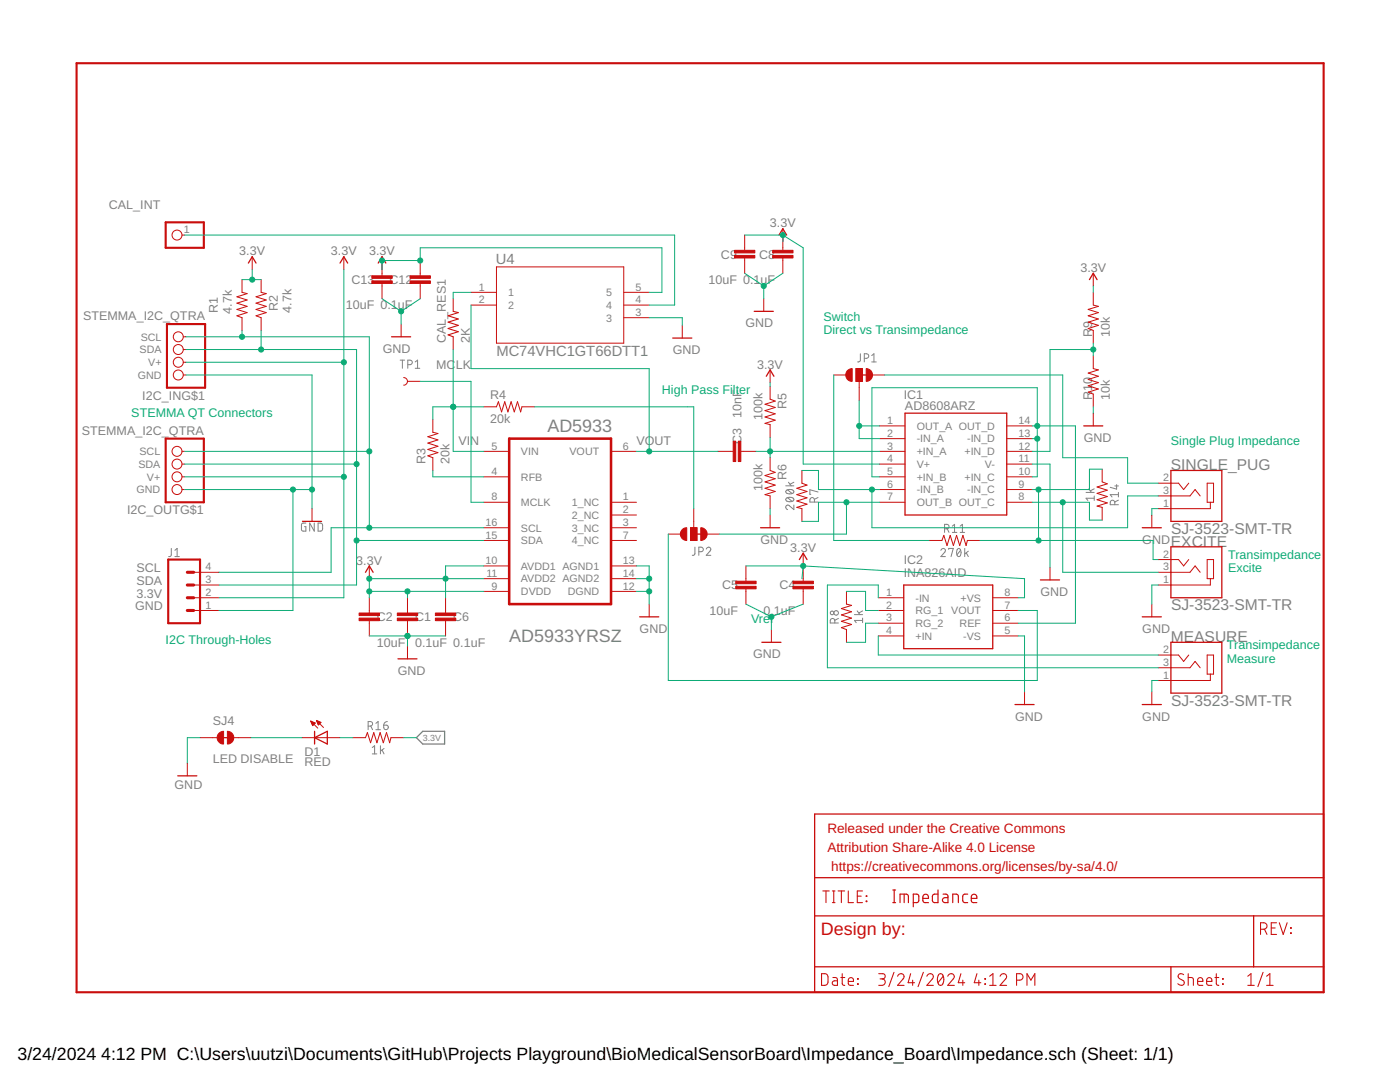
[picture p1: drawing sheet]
<svg xmlns="http://www.w3.org/2000/svg" width="279mm" height="216mm" viewBox="0 0 279 216" stroke-linecap="round" stroke-linejoin="round" font-family="sans-serif">
<g fill="none" stroke="#808080" stroke-width=".2">
<path d="M79.9 71.9h.9M80.3 71.9v1.6M81.4 72.8h.4a.46 .46 0 0 0 .5-.5 .46 .46 0 0 0-.5-.4h-.4v1.6M82.9 72.2l.4-.3v1.6M82.9 73.5h.9M171.7 70.6v1.4l-.5 .2M172.5 71.5h.4a.46 .46 0 0 0 .5-.5 .46 .46 0 0 0-.5-.4h-.4v1.6M174 72.2h.9M174 71l.4-.4v1.6M156.8 96.9h1.6M156.9 99.4a1 1 0 0 1 1.5 .3 .97 .97 0 0 1-1.6 0zM156.9 97.9a.98 .98 0 0 1 1.5 .2 .97 .97 0 0 1-1.6 0z"/>
<path d="M157.2 99.3l.9 .7M157.2 97.7l.9 .8M157.4 96.2l.5 .7M158.4 96.2l-.7 .4M163.3 98.2l-1.7-.5v.9h.2M163.3 99.3l-.8 .3M216.7 98.3h1.7M217.3 97.5l.5 .8M218.4 99.4h-1.7l.4 .5M218.4 99v.9M218.4 97.5l-.8 .4M222.5 97h.7"/>
<path d="M222.8 96.7v.9l-1.2-.4M223.2 99.8l-.7 .4M223.2 98.7h-1.6l.3 .5M223.2 98.3v.9M34.2 109.4v1.4l-.2 .2-.3 .1M34.9 111.1h.9M34.9 109.8l.4-.4v1.7M61 104.4h-.6l-.2 .2v1l.2 .4h.6v-.9h-.2M62.7 104.4v1.6l-.9-1.6v1.6M63.5 104.4h.6l.2 .2 .1 .9-.3 .5h-.6zM138.7 109.2v1.4l-.2 .2h-.3M139.5 110.1h.4a.46 .46 0 0 0 .5-.5 .46 .46 0 0 0-.5-.4h-.4v1.6"/>
<path d="M140.9 109.6a.45 .45 0 0 1 .7-.4 .45 .45 0 0 1 .1 .7l-.8 .9h1M158.4 100.8v.9l-.9-.8a.44 .44 0 0 0-.7 .2 .44 .44 0 0 0 .4 .6M162.5 100.2v-.5a.46 .46 0 0 0-.4-.4 .46 .46 0 0 0-.5 .4v.5h1.7M187.8 109.8a.45 .45 0 0 1 .6-.3 .45 .45 0 0 1 .2 .7l-.8 .9h.9M188.5 105.5h.5a.44 .44 0 0 0 .4-.4 .44 .44 0 0 0-.4-.5h-.5v1.6M189 105.5l.4 .7M189.3 109.6v-.2h.9l-.4 1.7M190.1 105l.4-.4v1.6M190.1 106.2h.9M191.1 109.6l.2-.2a.95 .95 0 0 1 0 1.7 1.02 1.02 0 0 1-.2-1.5zM191.6 106.2h.9M191.6 105l.5-.4v1.6"/>
<path d="M191.7 109.8l-.7 .9M192.5 109.4v1.7M192.8 110.3l.5 .8M193.3 110l-.8 .5M222.5 100.7v-.4a.46 .46 0 0 0-.5-.5 .46 .46 0 0 0-.4 .5v.4h1.6M166.6 124.3v-.5a.46 .46 0 0 0-.5-.4 .46 .46 0 0 0-.4 .4v.5h1.6M167.3 123.4l-.7 .4M170.5 122.6h1.6M171.1 121.9l.5 .7M172.1 123.8h-1.6l.4 .4M172.1 123.3v.9M172.1 121.9l-.7 .4"/>
<path d="M73.5 144.9h.4a.46 .46 0 0 0 .5-.5 .46 .46 0 0 0-.5-.4h-.4v1.6M74 144.9l.4 .7M74.3 149.2l.5-.4v1.6M74.3 150.4h.9M75 144.3l.5-.3v1.6M75 145.6h.9M75.9 148.8v1.6M76.2 149.6l.4 .8M76.6 144.7h.5a.45 .45 0 0 1 .4 .5 .45 .45 0 0 1-.5 .4 .45 .45 0 0 1-.4-.5zM76.6 149.4l-.7 .5M77.3 144l-.6 .3-.1 .4"/>
<circle cx="166.1" cy="122.3" r=".36"/>
<circle cx="166.9" cy="122.3" r=".45"/>
</g>
<path d="M83.1 147.2l1.3-1.3h4.3v2.6h-4.3z" fill="none" stroke="#808080" stroke-width=".25"/>
<path d="M101.6 87.5h20.3v33h-20.3z" fill="none" stroke="#c90d0c" stroke-width=".51"/>
<g fill="none" stroke="#c90d0c" stroke-width=".2">
<path d="M36.3 46.9h.6M48.3 55.8v2.5l1 .3-2 .6 2 .7-2 .6 2 .6-2 .6 2 .7-2 .6 1 .4v2.5M50.3 51.2v2.6M52.1 55.8v2.5l1 .3-2 .6 2 .7-2 .6 2 .6-2 .6 2 .7-2 .6 1 .4v2.5M68.6 51.2v2.6M76.2 51.2v3.8M76.2 56.6v3M83.9 52v3M83.9 56.6v3M90.4 59.6v2.5M94 58.3h5.1M99.1 53.3h25.4v15.2h-25.4z"/>
<path d="M124.5 58.3h5.1M148.6 46.9v3.1M148.6 51.5v3M152.4 59.6v2.5M156.2 45.6v4.4M156.2 51.5v3M218.2 58.3v2.6l1 .2-2 .6 2 .7-2 .6 2 .6-2 .7 2 .6-2 .7 1 .3v2.6M218.2 54.5v2.6M36.6 74.8h.5M36.6 72.3h.5M36.6 69.7h.5M36.6 67.2h.5"/>
<path d="M80.1 64.7v2.5M80.6 75.3a.76 .76 0 0 1 .7 .8 .76 .76 0 0 1-.7 .8M81.3 76.1h2.6M90.4 67.2v2.5M94 60.9h5.1M124.5 60.9h5.1M124.5 63.4h5.1M136.2 64.9v2.6M153.7 77.1v2.6l1 .3-2 .7 2 .6-2 .6 2 .7-2 .6 2 .6-2 .7 1 .2v2.6M153.7 73.8v2.5M166.4 74.8h2.5M170.8 73.6h1.3v2.5h-1.3z"/>
<path d="M171.5 76.1v3.8M174 74.8h2.6M218.2 71v2.6l1 .2-2 .6 2 .7-2 .6 2 .6-2 .7 2 .6-2 .7 1 .3v2.6M36.3 95.1h.6M36.3 90.1h.6M36.3 97.7h.6M36.3 92.6h.6M86.4 83.7v2.6l1 .2-2 .6 2 .7-2 .6 2 .6-2 .7 2 .6-2 .7 1 .3v2.6M96.5 90.1h5.1M96.5 95.1h5.1M96.5 81.2h2.6l.4-1 .6 2 .6-2 .7 2 .6-2 .6 2 .7-2 .6 2 .3-1h2.5M101.6 95.1v.1"/>
<path d="M127 90.1h-5M143.3 90.1h3M147.8 90.1h3.1M153.7 91.3v2.6l1 .4-2 .6 2 .6-2 .7 2 .6-2 .6 2 .7-2 .6 1 .3v2.5M160 93.9v2.5l1.1 .4-2.1 .6 2.1 .7-2.1 .6 2.1 .6-2.1 .7 2.1 .6-2.1 .6 1 .3v2.5M175.5 95.1h5.1M175.5 90.1h5.1M175.5 97.7h5.1M175.5 92.6h5.1M175.5 85h5.1M175.5 87.5h5.1M200.9 95.1h5.1"/>
<path d="M200.9 90.1h5.1M200.9 97.7h5.1M200.9 92.6h5.1M200.9 85h5.1M200.9 87.5h5.1M218.2 82.4v2.6M220 93.6v2.6l1 .3-2.1 .7 2.1 .6-2.1 .6 2.1 .7-2.1 .6 2.1 .7-2.1 .6 1.1 .2v2.6M231.1 96.4h4.1l1 1.3 1-1.3M231.1 99h6.4l1-1.3 1 1.3M240.9 96.4h1.3v3.8h-1.3zM38.7 116.7h5M38.7 114.2h5"/>
<path d="M38.7 119.3h5M62.3 101.5v2.5M73.7 112.9v2.6M73.7 119.3v3M81.3 119.3v3M88.9 119.3v3M96.5 118h5.1M96.5 112.9h5.1M96.5 115.5h5.1M96.5 100.2h5.1M96.5 105.3h5.1M96.5 107.8h5.1"/>
<path d="M101.6 100.2h.1M101.6 107.8v.1M101.6 105.3h.1M121.9 100.2h.1M121.9 102.8h.1M121.9 105.3h.1M121.9 107.8l.1 .1M121.9 100.2h5.1M121.9 102.8h5.1M121.9 105.3h5.1M121.9 107.8h5.1M127 118h-5"/>
<path d="M127 112.9h-5M127 115.5h-5M133.4 106.6h2.5M137.8 105.3h1.3v2.5h-1.3zM138.5 101.5v3.8M141 106.6h2.5M148.9 112.9v3.1M148.9 117.5v3M153.7 102.8v2.5M160.3 110.4v5.6M160.3 117.5v3M168.9 118v2.5l1 .3-2 .6 2 .7-2 .6 2 .6-2 .7 2 .6-2 .6 1 .4v2.6"/>
<path d="M175.3 119.3h5.1M175.5 100.2h5.1M185.4 107.8h2.6l.4-1 .6 2.1 .6-2.1 .7 2.1 .6-2.1 .6 2.1 .7-2.1 .6 2.1 .3-1.1h2.5M198.1 119.3h5.1M200.9 100.2h5.1M209.5 113.2v2.5M229.9 102.8v2.5M231.1 111.7h4.1l1 1.2 1-1.2M231.1 114.2h6.4l1-1.3 1 1.3M240.9 111.7h1.3v3.8h-1.3zM241.6 100.2v1.3h-10.5M241.6 115.5v1.2h-10.5"/>
<path d="M38.7 121.8h5M73.7 123.8v3.1M81.3 123.8v3.1M81.3 128.9v2.6M88.9 123.8v3.1M129.6 120.5v2.6M153.9 125.6v2.6M175.3 121.8h5.1M175.3 124.4h5.1M175.3 126.9h5.1M198.1 121.8h5.1M198.1 124.4h5.1"/>
<path d="M198.1 126.9h5.1M204.5 138v2.6M229.9 120.5v2.6M229.9 138v2.6M231.1 130.7h4.1l1 1.3 1-1.3M231.1 133.2h6.4l1-1.2 1 1.2M240.9 130.7h1.3v3.8h-1.3zM241.6 134.5v1.3h-10.5M37.4 152.3v2.5M39.9 147.2h3.4M46.7 147.2h3.4M60.2 147.2h7.7"/>
<path d="M62 143.9l1.4 1.4M62 143.9l.9 .4-.5 .5M62 143.9l.4 .9M62 143.9h.1M62.1 144.1h.3M62.1 144.2h.6M62.2 144.3h.7M62.2 144.4h.6M62.3 144.5h.3M62.3 144.7h.2M62.4 144.8h.1M63.2 143.8l1.4 1.4"/>
<path d="M63.2 143.8l.9 .3-.6 .6zM63.2 143.8h.1M63.2 143.9h.3M63.3 144.1h.5M63.3 144.2h.7M63.4 144.3h.5M63.4 144.4h.4M63.5 144.5h.1M70.4 147.2h2.5l.4-1 .7 2 .6-2 .6 2 .7-2 .6 2 .6-2 .7 2 .2-1h2.6"/>
<circle cx="35.3" cy="46.9" r=".99"/>
<circle cx="35.6" cy="74.8" r=".99"/>
<circle cx="35.6" cy="69.7" r=".99"/>
<circle cx="35.6" cy="67.2" r=".99"/>
<circle cx="35.6" cy="72.3" r=".99"/>
<circle cx="35.3" cy="90.1" r=".99"/>
<circle cx="35.3" cy="97.7" r=".99"/>
<circle cx="35.3" cy="95.1" r=".99"/>
<circle cx="35.3" cy="92.6" r=".99"/>
</g>
<g fill="#c90d0c" stroke="#c90d0c" stroke-width=".2">
<path d="M79.3 123.3h4.1v.5h-4.1z"/>
<path d="M79.3 122.3h4.1v.5h-4.1z"/>
<path d="M71.7 123.3h4v.5h-4z"/>
<path d="M71.7 122.3h4v.5h-4z"/>
<path d="M147.3 88h.5v4.1h-.5z"/>
<path d="M146.3 88h.5v4.1h-.5z"/>
<path d="M158.3 117h4v.5h-4z"/>
<path d="M158.3 116h4v.5h-4z"/>
<path d="M146.8 117h4.1v.5h-4.1z"/>
<path d="M146.8 116h4.1v.5h-4.1z"/>
<path d="M154.2 51h4.1v.5h-4.1z"/>
<path d="M154.2 50h4.1v.5h-4.1z"/>
<path d="M146.6 51h4v.5h-4z"/>
<path d="M146.6 50h4v.5h-4z"/>
<path d="M81.8 56h4.1v.6h-4.1z"/>
<path d="M81.8 55h4.1v.5h-4.1z"/>
<path d="M74.2 56h4.1v.6h-4.1z"/>
<path d="M74.2 55h4.1v.5h-4.1z"/>
<path d="M170.8 73.6h1.3v2.5h-1.3z"/>
<path d="M137.8 105.3h1.3v2.5h-1.3z"/>
<path d="M86.9 123.3h4.1v.5h-4.1z"/>
<path d="M86.9 122.3h4.1v.5h-4.1z"/>
</g>
<g fill="none" stroke="#c90d0c" stroke-width=".25">
<path d="M49.6 52.5l.7-1.3 .8 1.3M67.9 52.5l.7-1.3 .8 1.3M75.5 52.5l.7-1.3 .8 1.3M155.5 46.9l.7-1.3 .8 1.3M217.4 55.8l.8-1.3 .7 1.3M78.1 67.2h3.9M134.3 67.5h3.8M150.5 62.1h3.8M152.9 75.1l.8-1.3 .8 1.3M171.5 74.8h2.5M180.6 82.4h20.3v20.4h-20.3zM216.3 85h3.8"/>
<path d="M233.7 93.9h10.1v10.1h-10.1zM60.4 104h3.8M72.9 114.2l.8-1.3 .8 1.3M138.5 106.6h2.5M151.8 105.3h3.8M159.5 111.7l.8-1.3 .8 1.3M180.4 116.7h17.7v12.7h-17.7zM207.6 115.7h3.9M228 105.3h3.8M233.7 109.1h10.1v10.2h-10.1zM79.4 131.5h3.8M127.7 123.1h3.8"/>
<path d="M152 128.2h3.9M228 123.1h3.8M233.7 128.2h10.1v10.1h-10.1zM35.5 154.8h3.8M44.2 147.2h1.8M62.8 147.2l2.5-1.3v2.6zM62.8 145.9v2.6M202.6 140.6h3.8M228 140.6h3.8M162.6 162.4h101.6v35.6h-101.6zM162.6 175.1h101.6M162.6 182.8h101.6"/>
<path d="M162.6 192.9h101.6M233.7 192.9v5.1M250.2 182.8v10.1"/>
</g>
<g fill="none" stroke="#c90d0c" stroke-width=".21">
<path d="M90.4 62.1l1.1 .3-2.1 .6 2.1 .6-2.1 .7 2.1 .6-2.1 .7 2.1 .6-2.1 .6 1 .4M164.2 177.8h1.3M164.8 177.8v2.3M166.1 177.8h.5M166.4 177.8v2.3M167.3 177.8h1.3M167.9 177.8v2.3M169.3 177.8v2.3h1M171.1 178.8h.8M172.1 177.8h-1v2.3h1M172.9 178.8l.1 .1zM172.9 179.8l.1 .1z"/>
<path d="M164 194.3h.8l.4 .4v1.5l-.4 .4h-.8zM166.1 180.1h.5M166.2 195.1h.7l.2 .4v1.1h-.6a.46 .46 0 0 1-.4-.4 .46 .46 0 0 1 .4-.5h.6M167.8 195.1h.8M168.1 194.3v2.1l.5 .2M169.3 195.8h1a.54 .54 0 0 0-.3-.7 .54 .54 0 0 0-.7 .5l.1 .9 .9 .1M171.1 195.3l.2 .1zM171.1 196.3l.2 .1zM175.4 194.3h.7a.52 .52 0 0 1 .6 .5 .52 .52 0 0 1-.6 .5h-.5M176 195.3a.65 .65 0 0 1 .7 .7 .65 .65 0 0 1-.7 .6h-.6M178.4 194l-1 2.9M179.1 194.8a.64 .64 0 0 1 .9-.5 .64 .64 0 0 1 .2 1l-1.1 1.3h1.3"/>
<path d="M181.7 194.3l-.5 1.8h1.3M182.1 195.6v1M184.3 194l-1.1 2.9M185 194.8a.64 .64 0 0 1 .9-.5 .64 .64 0 0 1 .2 1l-1.1 1.3h1.3M187.3 194.5a.55 .55 0 0 1 .6-.2 .55 .55 0 0 1 .4 .6 1.32 1.32 0 0 1-.6 1.7 1.44 1.44 0 0 1-.4-2.1zM188.2 194.8l-1 1.3M189.1 194.8a.64 .64 0 0 1 1-.5 .64 .64 0 0 1 .1 1l-1.1 1.3h1.4M191.8 194.3l-.6 1.8h1.3M192.2 195.6v1M195 194.3l-.6 1.8h1.3M195.3 195.6v1M196.6 196.3l.1 .1z"/>
<path d="M196.6 195.3l.1 .1zM197.5 196.6h1.3M197.5 194.8l.7-.5v2.3M199.6 194.8a.65 .65 0 0 1 .9-.5 .65 .65 0 0 1 .2 1l-1.1 1.3h1.3M202.9 195.6h.6a.65 .65 0 0 0 .7-.7 .65 .65 0 0 0-.7-.6h-.6v2.3M205 196.6v-2.3l.7 1.3 .8-1.3v2.3M236.2 194.5a.58 .58 0 0 0-.9-.1 .58 .58 0 0 0 .1 .9l.7 .3a.54 .54 0 0 1 .2 .8 .54 .54 0 0 1-.8 .2l-.4-.3M237.1 195.1h.7l.3 .2 .1 1.3M237.1 194.3v2.3M239 195.8h1.1a.54 .54 0 0 0-.4-.7 .54 .54 0 0 0-.7 .5l.1 .9 1 .1M240.8 195.8h1.1a.54 .54 0 0 0-.4-.7 .54 .54 0 0 0-.7 .5l.1 .9 1 .1M242.5 195.1h.7"/>
<path d="M242.7 194.3l.1 2.1 .4 .2M244 196.3l.1 .1zM244 195.3l.1 .1zM249 196.6h1.3M249 194.8l.7-.5v2.3M251.6 185.4h.6a.65 .65 0 0 0 .7-.6 .65 .65 0 0 0-.7-.7h-.6v2.4M252.1 194l-1.1 2.9M252.3 185.4l.6 1.1M252.8 196.6h1.3M252.8 194.8l.6-.5v2.3M253.7 185.2h.8M254.8 184.1h-1.1v2.4h1.1"/>
<path d="M255.3 184.1l.8 2.4 .8-2.4M257.6 185.1l.1 .1zM257.6 186.1l.1 .2z"/>
</g>
<path d="M15.3 12.6h248.9v185.4h-248.9zM33.1 44.4h7.6v5h-7.6zM33.3 64.7h7.6v12.7h-7.6zM33.1 87.5h7.6v12.7h-7.6zM33.6 111.7h6.3v12.7h-6.3z" fill="none" stroke="#c90d0c" stroke-width=".42"/>
<path d="M37.4 116.7h1.3M37.4 119.3h1.3M37.4 114.2h1.3M37.4 121.8h1.3" fill="none" stroke="#c90d0c" stroke-width=".61"/>
<g fill="#c90d0c" stroke="#c90d0c" stroke-width=".2">
<path d="M45.4 145.9a1.26 1.26 0 0 1 1.3 1.3h-1.3z" fill-rule="evenodd"/>
<path d="M45.4 147.2h1.3a1.23 1.23 0 0 1-1.3 1.3z" fill-rule="evenodd"/>
<path d="M43.7 146.3l.5-.3 .4-.1v2.6a1.26 1.26 0 0 1-1.2-.8 1.26 1.26 0 0 1 .3-1.4z" fill-rule="evenodd"/>
<path d="M172.9 73.6a1.27 1.27 0 0 1 1.2 1.2 1.27 1.27 0 0 1-1.2 1.3z" fill-rule="evenodd"/>
<path d="M169.1 74l.5-.4h.5v2.5a1.27 1.27 0 0 1-1.2-.7 1.27 1.27 0 0 1 .2-1.4z" fill-rule="evenodd"/>
<path d="M139.8 105.3a1.27 1.27 0 0 1 1.3 1.3 1.27 1.27 0 0 1-1.3 1.2z" fill-rule="evenodd"/>
<path d="M136.1 105.7l.5-.3 .5-.1v2.5a1.27 1.27 0 0 1-1.2-.7 1.27 1.27 0 0 1 .2-1.4z" fill-rule="evenodd"/>
</g>
<path d="M178.2 177.6h.5M178.5 177.6v2.5M180.4 178.4v1.7M184.2 179.3h1.1a.59 .59 0 0 0-.4-.9 .59 .59 0 0 0-.7 .6l.1 1 1 .1M187.2 177.6v2.5l-1-.1-.1-.3 .1-1.2 1-.1M188.2 178.4l.7 .1 .3 .2v1.4h-.6a.5 .5 0 0 1-.5-.5 .5 .5 0 0 1 .5-.5h.6M193.1 178.4l-.7 .1-.3 .3 .2 1.2 .8 .1M193.8 179.3h1.1a.58 .58 0 0 0-.3-.9 .58 .58 0 0 0-.8 .6l.2 1 .9 .1M178.2 180.1h.5M179.6 180.1v-1.7h1.3l.3 .1 .1 .3v1.3M182.3 180.1l1-.1 .1-.3-.1-1.2-1-.1v2.5M190.1 180.1v-1.7l.9 .1 .2 .2 .1 1.4" fill="none" stroke="#c90d0c" stroke-width=".23"/>
<g fill="none" stroke="#0dab76" stroke-width=".2">
<path d="M36.9 46.9h97.7v14h-5M48.3 55.8h3.8M50.3 53.8v2M68.6 53.8v65.5h-24.9M76.2 59.6l3.9 2.5M76.2 53.8v-1.8h7.7v-2.6h48.2v8.9h-2.5M83.9 59.6l-3.8 2.5M94 58.3h-3.6v1.3M148.6 54.5l3.8 2.6M148.6 46.9h7.6M152.4 57.1v2.5M156.2 54.5l-3.8 2.6"/>
<path d="M156.2 46.9l4.1 2.5v43.2h15.2M156.2 46.9v1.3M218.2 57.1v1.2M37.1 69.7h34.1v47h-27.5M37.1 74.8h25.2v26.7M37.1 67.2h36.6v38.1M37.1 72.3h31.5M48.3 65.9v1.3M52.1 65.9v3.8M80.1 62.1v2.6M83.9 76.1h10.1v24.1h2.5M90.4 69.7v20.4h6.1"/>
<path d="M94 60.9v12.7h35.6v16.5M129.6 63.4h6.6v1.5M153.7 76.3v.8M166.4 74.8v33h19M171.5 79.9v7.6h4M176.6 74.8h35.5v16.5h12.9v5.1h6.1M218.2 69.7h-8.7v20.4h-3.5M218.2 68.5v2.5M36.9 95.1h31.7M36.9 90.1h36.8M36.9 97.7h25.4M36.9 92.6h34.3"/>
<path d="M58.5 97.7v24.1h-14.8M86.4 93.9v1.2h10.1M96.5 81.2h-10.1v2.5M106.7 81.2h31.8v20.3M127 90.1h16.3M150.9 90.1h24.6M153.7 87.3v4M160 93.9h3.3v3.8h12.2M171.5 85h4M174 97.7v7.6h51v-6.3h6.1M175.5 95.1h-1.5v-17.7h33v17.7h-1M206 92.6h3.5v20.6"/>
<path d="M206 87.5h1M206 85h8.6v39.4h-11.4M207.3 97.7v10.1M218.2 81.2v1.2M220 93.6h-2.6v4.1h-11.4M71.2 107.8h25.3M73.7 118h22.8M81.3 118v1.3M96.5 112.9h-7.6v6.4M96.5 115.5h-22.8v3.8M96.5 105.3h-30.4v8.9h-22.4M127 112.9h2.6v7.6"/>
<path d="M127 115.5h2.6M127 118h2.6M133.4 106.6v29.2h73.6v-14h-3.8M148.9 112.9h11.4M153.7 101.5v1.3M160.3 112.9l44.2 2.6v3.8h-1.3M160.3 112.9l-.3 2.6M168.9 118h3.8v3.8h2.6M168.9 100.2v6.4h-25.4M175.3 119.3v-2.6h-10.2v16.5h66M175.5 100.2h-12.2v3.8h-3.3M195.6 107.8h34.5v3.9h1"/>
<path d="M206 100.2h11.4v3.6h2.6M212.1 100.2v14h19M231.1 101.5h-1.2v1.3M231.1 116.7h-1.2v3.8M73.7 126.9h15.2M81.3 126.9v2M148.9 120.5l5 2.6M153.9 123.1v2.5M160.3 120.5l-6.4 2.6M175.3 126.9v3.8h55.8M175.3 124.4h-2.6v3.8h-3.8M203.2 126.9h1.3v11.1"/>
<path d="M231.1 135.8h-1.2v2.2M39.9 147.2h-2.5v5.1M50.1 147.2h10.1M67.9 147.2h2.5M80.6 147.2h2.5"/>
</g>
<g fill="#0dab76" stroke="#0dab76" stroke-width=".2">
<circle cx="90.4" cy="81.2" r=".51"/>
<circle cx="129.6" cy="90.1" r=".51"/>
<circle cx="81.3" cy="126.9" r=".51"/>
<circle cx="129.6" cy="115.5" r=".51"/>
<circle cx="129.6" cy="118" r=".51"/>
<circle cx="153.9" cy="123.1" r=".51"/>
<circle cx="152.4" cy="57.1" r=".51"/>
<circle cx="62.3" cy="97.7" r=".51"/>
<circle cx="58.5" cy="97.7" r=".51"/>
<circle cx="80.1" cy="62.1" r=".51"/>
<circle cx="88.9" cy="115.5" r=".51"/>
<circle cx="73.7" cy="115.5" r=".51"/>
<circle cx="81.3" cy="118" r=".51"/>
<circle cx="73.7" cy="118" r=".51"/>
<circle cx="160.3" cy="112.9" r=".51"/>
<circle cx="156.2" cy="46.9" r=".51"/>
<circle cx="68.6" cy="72.3" r=".51"/>
<circle cx="68.6" cy="95.1" r=".51"/>
<circle cx="50.3" cy="55.8" r=".51"/>
<circle cx="83.9" cy="52" r=".51"/>
<circle cx="76.2" cy="52" r=".51"/>
<circle cx="218.2" cy="69.7" r=".51"/>
<circle cx="73.7" cy="90.1" r=".51"/>
<circle cx="73.7" cy="105.3" r=".51"/>
<circle cx="48.3" cy="67.2" r=".51"/>
<circle cx="71.2" cy="92.6" r=".51"/>
<circle cx="71.2" cy="107.8" r=".51"/>
<circle cx="52.1" cy="69.7" r=".51"/>
<circle cx="153.7" cy="90.1" r=".51"/>
<circle cx="171.5" cy="85" r=".51"/>
<circle cx="174" cy="97.7" r=".51"/>
<circle cx="207" cy="87.5" r=".51"/>
<circle cx="207" cy="85" r=".51"/>
<circle cx="212.1" cy="100.2" r=".51"/>
<circle cx="207.3" cy="97.7" r=".51"/>
<circle cx="207.3" cy="107.8" r=".51"/>
<circle cx="168.9" cy="100.2" r=".51"/>
</g>
<g font-size="3.6" fill="#808080">
<text x="109.2" y="86.3">AD5933</text>
<text x="101.6" y="128.2">AD5933YRSZ</text>
</g>
<text font-size="3.6" fill="#c90d0c" x="163.8" y="186.6">Design by:</text>
<g font-size="3.5">
<text x="3.5" y="211.4">3/24/2024</text>
<text x="20.2" y="211.4">4:12 PM C:\Users\uutzi\Documents\GitHub\Projects Playground\BioMedicalSensorBoard\Impedance_Board\Impedance.sch (Sheet: 1/1)</text>
</g>
<g font-size="3.1" fill="#808080">
<text x="233.7" y="93.9">SINGLE_PUG</text>
<text x="233.7" y="106.5">SJ-3523-SMT-TR</text>
<text x="233.7" y="109.1">EXCITE</text>
<text x="233.7" y="121.8">SJ-3523-SMT-TR</text>
<text x="233.7" y="128.2">MEASURE</text>
<text x="233.7" y="140.8">SJ-3523-SMT-TR</text>
</g>
<g font-size="2.9" fill="#808080">
<text x="98.9" y="52.8">U4</text>
<text x="99.1" y="71">MC74VHC1GT66DTT1</text>
</g>
<g font-size="2.7" fill="#c90d0c">
<text x="165.1" y="166.2">Released under the Creative Commons</text>
<text x="165.1" y="170.1">Attribution Share-Alike 4.0 License</text>
<text x="165.9" y="173.9">https://creativecommons.org/licenses/by-sa/4.0/</text>
</g>
<g font-size="2.5" fill="#808080">
<text x="21.7" y="41.7">CAL_INT</text>
<text x="153.6" y="45.4">3.3V</text>
<text x="47.7" y="51">3.3V</text>
<text x="66" y="51">3.3V</text>
<text x="73.7" y="51">3.3V</text>
<text x="143.9" y="51.6">C9</text>
<text x="151.5" y="51.6">C8</text>
<text x="70.1" y="56.7">C13</text>
<text x="77.7" y="56.7">C12</text>
<text x="141.4" y="56.7">10uF 0.1uF</text>
<text x="215.6" y="54.3">3.3V</text>
<text x="16.6" y="63.9">STEMMA_I2C_QTRA</text>
<text x="43.5" y="62.4" transform="rotate(-90 43.5 62.4)">R1</text>
<text x="46.3" y="62.6" transform="rotate(-90 46.3 62.6)">4.7k</text>
<text x="55.4" y="62.1" transform="rotate(-90 55.4 62.1)">R2</text>
<text x="58.2" y="62.4" transform="rotate(-90 58.2 62.4)">4.7k</text>
<text x="69" y="61.8">10uF 0.1uF</text>
<text x="148.8" y="65.3">GND</text>
<text x="76.4" y="70.4">GND</text>
<text x="89" y="68.5" transform="rotate(-90 89 68.5)">CAL_RES1</text>
<text x="93.8" y="68.5" transform="rotate(-90 93.8 68.5)">2K</text>
<text x="134.3" y="70.6">GND</text>
<text x="218" y="67.2" transform="rotate(-90 218 67.2)">R9</text>
<text x="221.5" y="67.2" transform="rotate(-90 221.5 67.2)">10k</text>
<text x="87.1" y="73.6">MC</text>
<text x="90.9" y="73.6">LK</text>
<text x="151.1" y="73.6">3.3V</text>
<text x="28.4" y="79.8">I2C_ING$1</text>
<text x="97.8" y="79.7">R4</text>
<text x="148" y="83.5" transform="rotate(-90 148 83.5)">10nF</text>
<text x="152.2" y="83.8" transform="rotate(-90 152.2 83.8)">100k</text>
<text x="157" y="81.6" transform="rotate(-90 157 81.6)">R5</text>
<text x="180.4" y="79.5">IC1</text>
<text x="180.6" y="81.8">AD8608ARZ</text>
<text x="218" y="79.9" transform="rotate(-90 218 79.9)">R10</text>
<text x="221.5" y="79.9" transform="rotate(-90 221.5 79.9)">10k</text>
<text x="16.3" y="86.8">STEMMA_I2C_QTRA</text>
<text x="91.5" y="88.8">VIN</text>
<text x="97.8" y="84.5">20k</text>
<text x="127" y="88.8">VOUT</text>
<text x="148" y="88.5" transform="rotate(-90 148 88.5)">C3</text>
<text x="216.3" y="88.2">GND</text>
<text x="84.9" y="92.6" transform="rotate(-90 84.9 92.6)">R3</text>
<text x="89.7" y="92.6" transform="rotate(-90 89.7 92.6)">20k</text>
<text x="157" y="95.8" transform="rotate(-90 157 95.8)">R6</text>
<text x="152.2" y="98" transform="rotate(-90 152.2 98)">100k</text>
<text x="25.4" y="102.6">I2C_OUTG$1</text>
<text x="71.1" y="112.7">3.3V</text>
<text x="151.8" y="108.5">GND</text>
<text x="157.7" y="110.1">3.3V</text>
<text x="180.4" y="112.5">IC2</text>
<text x="228" y="108.5">GND</text>
<text x="27.2" y="119.3">3.3V</text>
<text x="27.2" y="114.2">SCL</text>
<text x="27.2" y="116.7">SDA</text>
<text x="144.1" y="117.6">C5</text>
<text x="155.6" y="117.6">C4</text>
<text x="180.4" y="115.1">INA826AID</text>
<text x="207.7" y="118.9">GND</text>
<text x="27" y="121.8">GND</text>
<text x="75.2" y="124">C2</text>
<text x="82.8" y="124">C1</text>
<text x="90.5" y="124">C6</text>
<text x="141.6" y="122.7">10uF</text>
<text x="152.4" y="122.7">0.1uF</text>
<text x="75.2" y="129">10uF</text>
<text x="82.8" y="129">0.1uF 0.1uF</text>
<text x="127.7" y="126.3">GND</text>
<text x="150.3" y="131.3">GND</text>
<text x="228" y="126.3">GND</text>
<text x="79.4" y="134.6">GND</text>
<text x="202.6" y="143.8">GND</text>
<text x="228" y="143.8">GND</text>
<text x="42.5" y="144.7">SJ4</text>
<text x="42.5" y="152.3">LED DISABLE</text>
<text x="60.7" y="152.9">RED</text>
<text x="60.7" y="150.8">D1</text>
<text x="34.8" y="157.4">GND</text>
</g>
<g font-size="2.5" fill="#0dab76">
<text x="164.4" y="64">Switch</text>
<text x="164.4" y="66.7">Direct vs Transimpedance</text>
<text x="26.2" y="83.2">STEMMA QT Connectors</text>
<text x="132.1" y="78.6">High Pass Filter</text>
<text x="233.7" y="88.8">Single Plug Impedance</text>
<text x="245.1" y="111.5">Transimpedance</text>
<text x="245.1" y="114.2">Excite</text>
<text x="149.9" y="124.3">Vref</text>
<text x="33.1" y="128.4">I2C Through-Holes</text>
<text x="244.9" y="129.6">Transimpedance</text>
<text x="244.9" y="132.2">Measure</text>
</g>
<g font-size="2.1" fill="#808080">
<text x="36.7" y="46.5">1</text>
<text x="95.6" y="58">1</text>
<text x="101.4" y="59.1">1</text>
<text x="121" y="59.1">5</text>
<text x="126.8" y="58">5</text>
<text x="95.6" y="60.5">2</text>
<text x="101.4" y="61.6">2</text>
<text x="121" y="64.2">3</text>
<text x="121" y="61.6">4</text>
<text x="126.8" y="63">3</text>
<text x="126.8" y="60.5">4</text>
<text x="27.9" y="70.5">SDA</text>
<text x="28.1" y="68">SCL</text>
<text x="27.5" y="75.6">GND</text>
<text x="29.6" y="73.1">V+</text>
<text x="98.1" y="89.7">5</text>
<text x="124.3" y="89.7">6</text>
<text x="177.1" y="84.6">1</text>
<text x="177.1" y="87.2">2</text>
<text x="177.1" y="89.7">3</text>
<text x="182.9" y="85.7">OUT_A OUT_D</text>
<text x="182.9" y="88.3">-IN_A</text>
<text x="193" y="88.3">-IN_D</text>
<text x="203.3" y="84.6">14</text>
<text x="203.3" y="87.2">13</text>
<text x="203.3" y="89.7">12</text>
<text x="27.6" y="93.4">SDA</text>
<text x="27.8" y="90.8">SCL</text>
<text x="29.3" y="95.9">V+</text>
<text x="98.1" y="94.8">4</text>
<text x="104" y="95.9">RFB</text>
<text x="104" y="90.8">VIN</text>
<text x="113.7" y="90.8">VOUT</text>
<text x="177.1" y="92.3">4</text>
<text x="177.1" y="94.8">5</text>
<text x="182.9" y="90.8">+IN_A</text>
<text x="182.9" y="93.4">V+</text>
<text x="182.9" y="95.9">+IN_B</text>
<text x="192.5" y="90.8">+IN_D</text>
<text x="192.5" y="95.9">+IN_C</text>
<text x="196.6" y="93.4">V-</text>
<text x="203.3" y="92.3">11</text>
<text x="203.3" y="94.8">10</text>
<text x="27.2" y="98.4">GND</text>
<text x="98.1" y="99.9">8</text>
<text x="104" y="101">MCLK</text>
<text x="114.1" y="101">1_NC</text>
<text x="124.3" y="99.9">1</text>
<text x="177.1" y="97.3">6</text>
<text x="177.1" y="99.9">7</text>
<text x="182.9" y="98.4">-IN_B</text>
<text x="182.9" y="101">OUT_B OUT_C</text>
<text x="193" y="98.4">-IN_C</text>
<text x="203.3" y="97.3">9</text>
<text x="203.3" y="99.9">8</text>
<text x="232.1" y="101.1">1</text>
<text x="232.1" y="98.6">3</text>
<text x="232.1" y="96.1">2</text>
<text x="96.9" y="107.5">15</text>
<text x="96.9" y="104.9">16</text>
<text x="104" y="106.1">SCL</text>
<text x="114.1" y="103.5">2_NC</text>
<text x="114.1" y="106.1">3_NC</text>
<text x="124.3" y="102.4">2</text>
<text x="124.3" y="104.9">3</text>
<text x="124.3" y="107.5">7</text>
<text x="41" y="113.8">4</text>
<text x="96.9" y="112.6">10</text>
<text x="104" y="113.7">AVDD1 AGND1</text>
<text x="104" y="108.6">SDA</text>
<text x="114.1" y="108.6">4_NC</text>
<text x="124.3" y="112.6">13</text>
<text x="232.1" y="113.8">3</text>
<text x="232.1" y="111.3">2</text>
<text x="41" y="118.9">2</text>
<text x="41" y="116.4">3</text>
<text x="97.1" y="115.1">11</text>
<text x="98.1" y="117.6">9</text>
<text x="104" y="118.8">DVDD</text>
<text x="104" y="116.2">AVDD2 AGND2</text>
<text x="113.3" y="118.8">DGND</text>
<text x="124.3" y="117.6">12</text>
<text x="124.3" y="115.1">14</text>
<text x="176.8" y="118.9">1</text>
<text x="200.5" y="118.9">8</text>
<text x="232.1" y="116.4">1</text>
<text x="41" y="121.5">1</text>
<text x="176.8" y="121.5">2</text>
<text x="176.8" y="124">3</text>
<text x="182.7" y="120">-IN</text>
<text x="182.7" y="122.6">RG_1</text>
<text x="182.7" y="125.1">RG_2</text>
<text x="189.8" y="122.6">VOUT</text>
<text x="191.5" y="125.1">REF</text>
<text x="191.7" y="120">+VS</text>
<text x="200.5" y="121.5">7</text>
<text x="200.5" y="124">6</text>
<text x="176.8" y="126.5">4</text>
<text x="182.7" y="127.6">+IN</text>
<text x="192.2" y="127.6">-VS</text>
<text x="200.5" y="126.5">5</text>
<text x="232.1" y="130.3">2</text>
<text x="232.1" y="135.4">1</text>
<text x="232.1" y="132.9">3</text>
</g>
<text font-size="1.8" fill="#808080" x="84.4" y="147.8">3.3V</text>
</svg>
